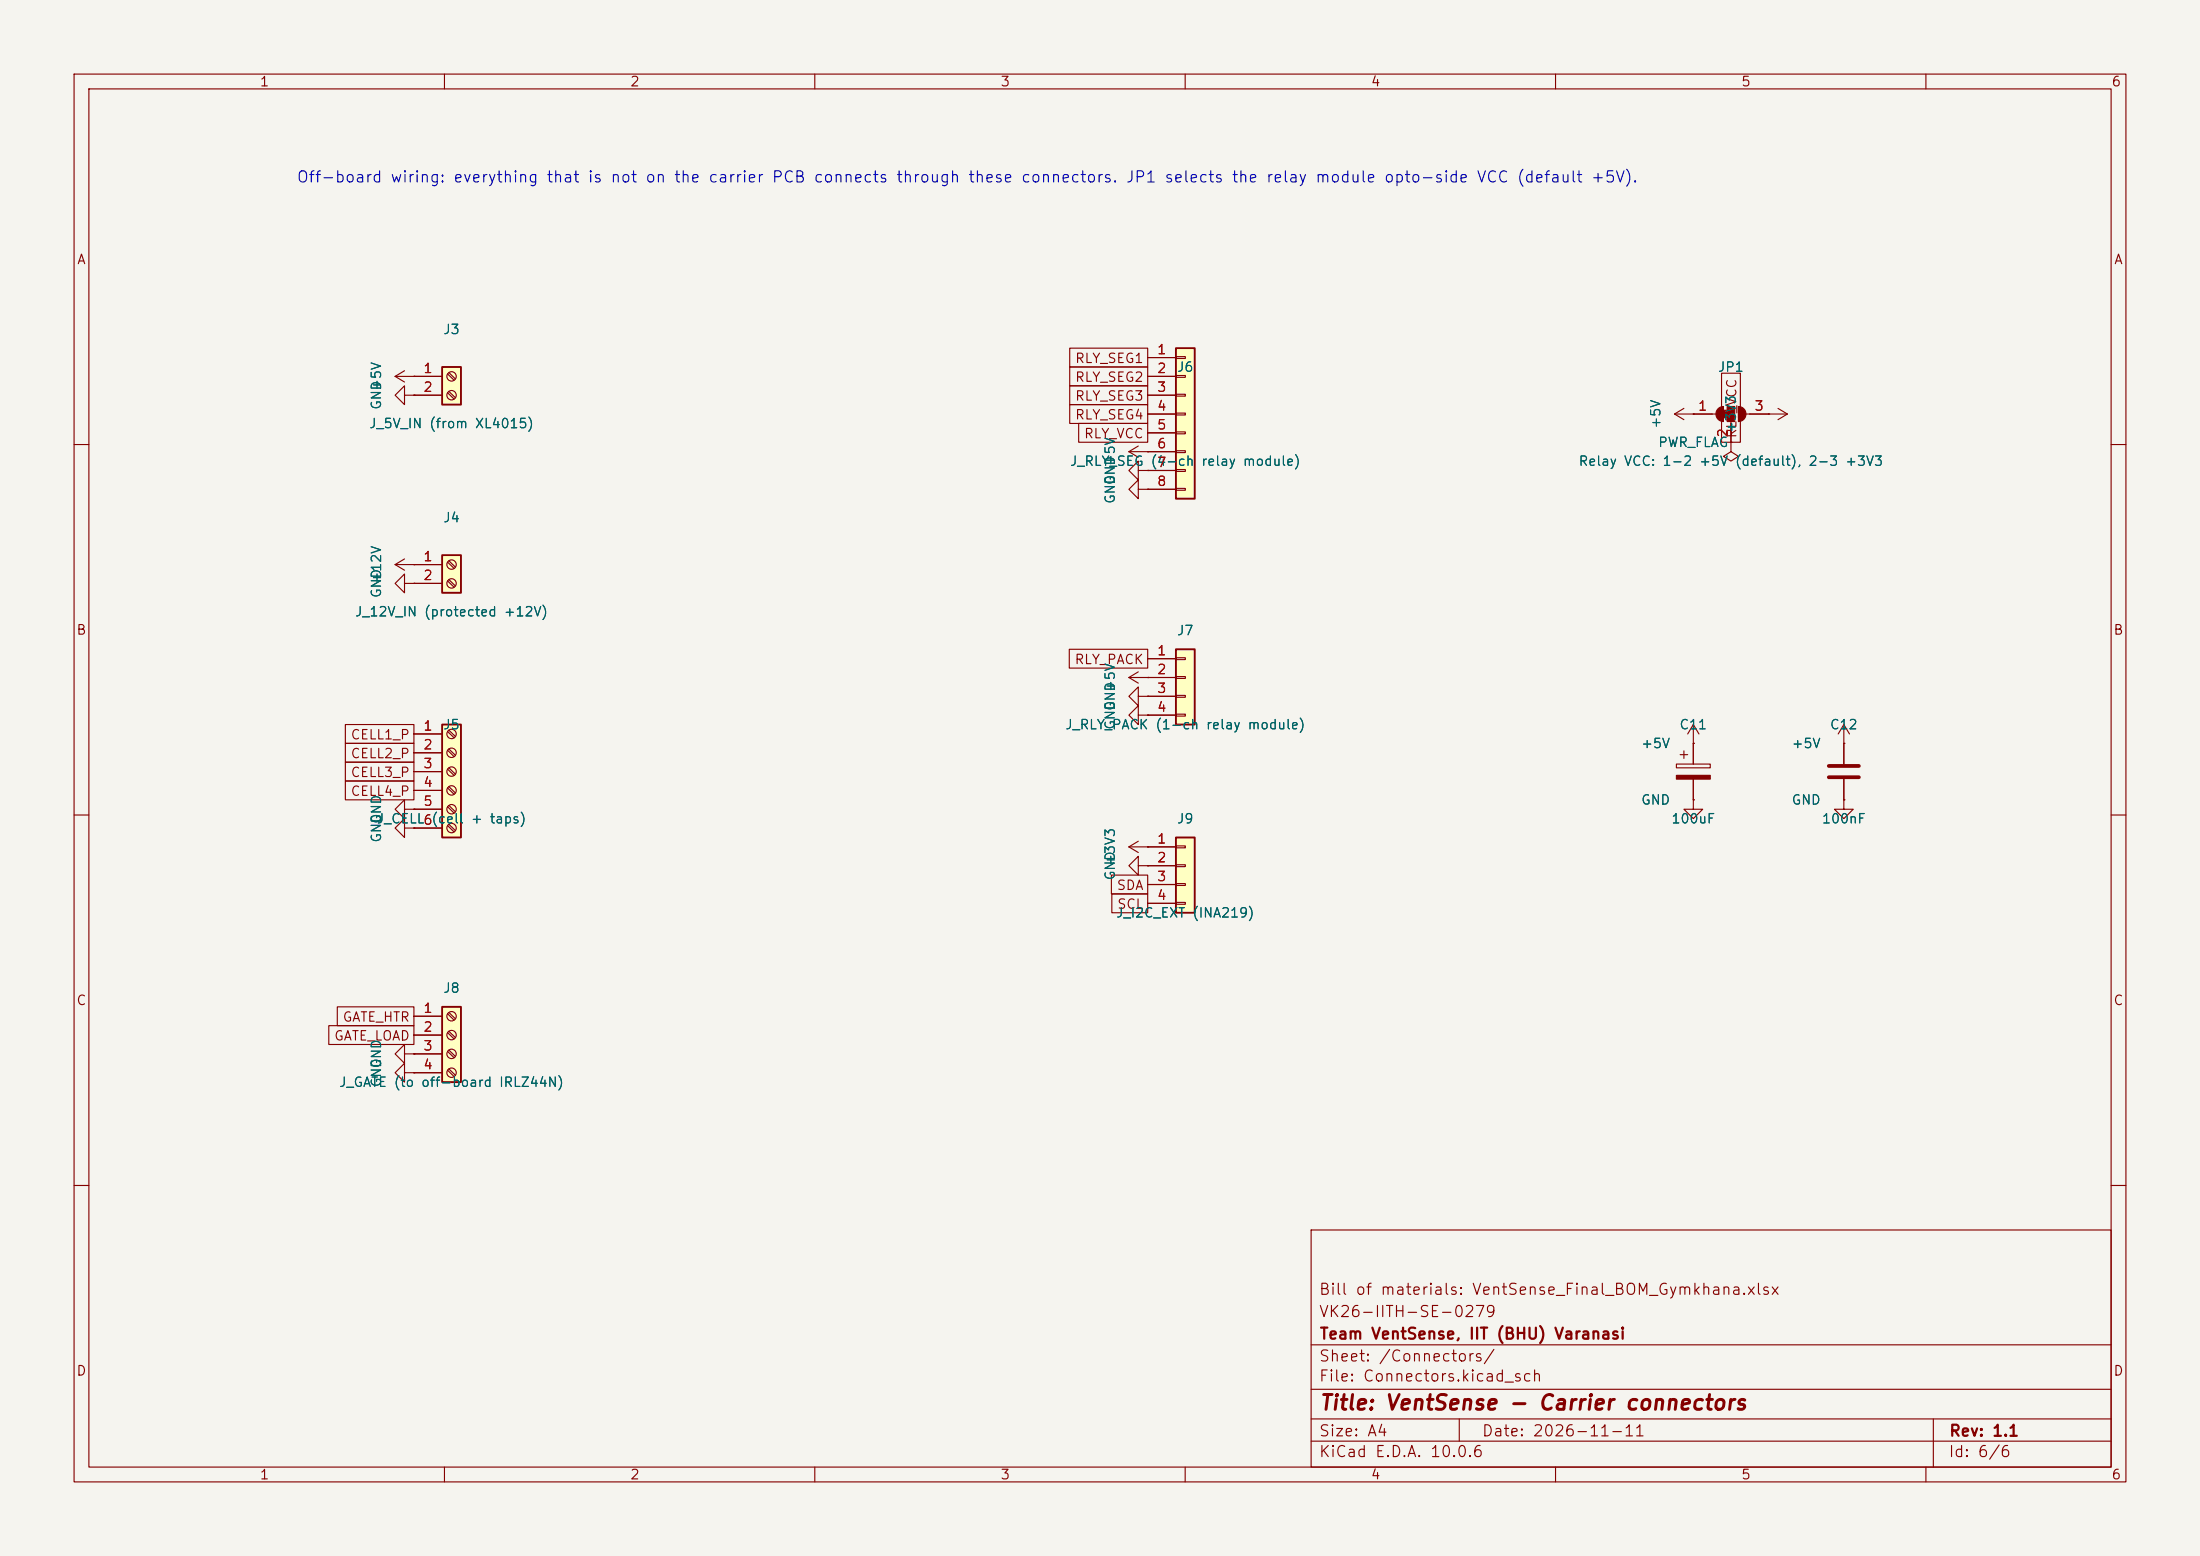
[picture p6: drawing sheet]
<svg xmlns="http://www.w3.org/2000/svg" width="297mm" height="210mm" viewBox="0 0 297 210" stroke-linecap="round" stroke-linejoin="round" font-family="sans-serif">
<path d="M0 0h297v210h-297z" fill="#f5f4ef" stroke="#f5f4ef" stroke-width=".14"/>
<g fill="none" stroke="#840000" stroke-width=".15">
<path d="M10 10h277v190h-277zM12 12h273v186h-273zM60 10v2M110 10v2M160 10v2M210 10v2M260 10v2M10 60h2M285 60h2M10 110h2M285 110h2M10 160h2"/>
<path d="M177 166h108v32h-108zM285 160h2M60 198v2M110 198v2M160 198v2M177 194.5h108M177 191.5h108M177 187.5h108M177 181.5h108M197 191.5v3M210 198v2M260 198v2"/>
<path d="M261 191.5v6.5"/>
</g>
<path d="M158.7 113h2.6v10.2h-2.6z" fill="#ffffc2"/>
<path d="M158.7 113h2.6v10.2h-2.6z" fill="none" stroke="#840000" stroke-width=".25"/>
<path d="M54.6 78.7v-1.2l-1.3 1.2 1.3 1.3v-1.3h1.3M55.9 78.7h.1M154.9 114.3h3.8M154.9 116.8h3.8M154.9 119.4h3.8M158.7 114.2h1.3v.2h-1.3zM158.7 116.7h1.3v.3h-1.3zM158.7 119.3h1.3v.2h-1.3zM154.9 121.9h3.8M158.7 121.8h1.3v.2h-1.3z" fill="none" stroke="#840000" stroke-width=".15"/>
<path d="M59.7 97.8h2.5v15.2h-2.5z" fill="#ffffc2"/>
<path d="M59.7 97.8h2.5v15.2h-2.5z" fill="none" stroke="#840000" stroke-width=".25"/>
<g fill="none" stroke="#840000" stroke-width=".15">
<path d="M53.3 76.2l1.3 .8M53.3 76.2h2.6M54.6 75.4l-1.3 .8M55.9 76.2h.1M55.9 99.1h3.8M60.4 98.7l.9 .9M60.6 98.6l.9 .8M54.6 109.2v-1.2l-1.3 1.2 1.3 1.3v-1.3h1.3M55.9 109.2h.1M55.9 101.6h3.8M55.9 104.1h3.8M55.9 106.7h3.8"/>
<path d="M55.9 109.2h3.8M55.9 111.8h3.8M60.4 101.3l.9 .8M60.4 103.8l.9 .8M60.4 106.3l.9 .9M60.4 108.9l.9 .8M60.4 111.4l.9 .9M60.6 101.1l.9 .8M60.6 103.6l.9 .9M60.6 106.2l.9 .8M60.6 108.7l.9 .9M60.6 111.3l.9 .8"/>
<circle cx="61" cy="99.1" r=".63"/>
<circle cx="61" cy="106.7" r=".63"/>
<circle cx="61" cy="101.6" r=".63"/>
<circle cx="61" cy="111.8" r=".63"/>
<circle cx="61" cy="104.1" r=".63"/>
<circle cx="61" cy="109.2" r=".63"/>
</g>
<path d="M59.7 74.9h2.5v5.1h-2.5z" fill="#ffffc2"/>
<path d="M59.7 74.9h2.5v5.1h-2.5z" fill="none" stroke="#840000" stroke-width=".25"/>
<g fill="none" stroke="#840000" stroke-width=".15">
<path d="M226.1 55.9l1.2 .7M226.1 55.9h2.5M227.3 55.1l-1.2 .8M228.6 55.9h.1M238.8 55.9h.1M238.8 55.9h2.5M240 55.1l1.3 .8M241.3 55.9l-1.3 .7M55.9 76.2h3.8M55.9 78.7h3.8M60.4 75.9l.9 .8M60.4 78.4l.9 .8"/>
<path d="M60.6 75.7l.9 .8M60.6 78.2l.9 .9M152.4 114.3l1.3 .8M152.4 114.3h2.5M153.7 116.8v-1.2l-1.3 1.2 1.3 1.3v-1.3h1.2M153.7 113.5l-1.3 .8M154.9 116.8h.1M154.9 114.3h.1M226.3 103.1h4.6v.5h-4.6zM226.8 101.9h1M227.3 101.3v1.1M228.6 100.3v2.8"/>
<path d="M228.6 105.2v2.8M248.9 100.3v2.8M248.9 105.2v2.8"/>
<circle cx="61" cy="78.7" r=".63"/>
<circle cx="61" cy="76.2" r=".63"/>
</g>
<path d="M226.3 104.6h4.6v.6h-4.6z" fill="#840000" stroke="#840000" stroke-width=".15"/>
<path d="M246.9 103.4h4.1M246.9 104.9h4.1" fill="none" stroke="#840000" stroke-width=".51"/>
<path d="M158.7 47h2.6v20.3h-2.6z" fill="#ffffc2"/>
<path d="M158.7 47h2.6v20.3h-2.6z" fill="none" stroke="#840000" stroke-width=".25"/>
<g fill="none" stroke="#840000" stroke-width=".15">
<path d="M154.9 48.3h3.8M154.9 50.8h3.8M154.9 53.3h3.8M154.9 55.9h3.8M154.9 58.4h3.8M158.7 48.1h1.3v.3h-1.3zM158.7 50.7h1.3v.2h-1.3zM158.7 53.2h1.3v.3h-1.3zM158.7 55.8h1.3v.2h-1.3zM158.7 58.3h1.3v.2h-1.3zM228.6 55.9h3M232.7 54.9v2"/>
<path d="M233.7 59.7v1.3l1 .6-1 .6-1-.6 1-.6M233.7 59.7h.1M233.7 56.9v2.8M234.7 54.9v2M235.7 55.9h3.1M152.4 61h6.3M152.4 61l1.3 .7M153.7 66v-1.2l-1.3 1.2 1.3 1.3v-1.3h1.2M153.7 63.5v-1.3l-1.3 1.3 1.3 1.3v-1.3h1.2M153.7 60.2l-1.3 .8M154.9 66h.1M154.9 63.5h.1"/>
<path d="M154.9 61h.1M154.9 63.5h3.8M154.9 66h3.8M158.7 60.8h1.3v.3h-1.3zM158.7 63.4h1.3v.2h-1.3zM158.7 65.9h1.3v.3h-1.3zM152.4 91.4l1.3 .8M152.4 91.4h2.5M153.7 90.7l-1.3 .7M154.9 91.4h.1M248.9 97.8l-.7 1.3M248.9 97.8l.8 1.3"/>
<path d="M248.9 97.8v2.5M248.9 100.3h.1"/>
</g>
<g fill="#840000" stroke="#840000" stroke-width=".15">
<path d="M232.7 55.4h.5v1h-.5z"/>
<path d="M231.9 55.2l.4-.3h.4v2a1.02 1.02 0 0 1-1-.6 1.02 1.02 0 0 1 .2-1.1z"/>
<path d="M233.2 54.9h1v2h-1z"/>
<path d="M234.7 54.9a1.02 1.02 0 0 1 1 1 1.02 1.02 0 0 1-1 1z"/>
</g>
<path d="M158.7 87.6h2.6v10.2h-2.6z" fill="#ffffc2"/>
<path d="M158.7 87.6h2.6v10.2h-2.6z" fill="none" stroke="#840000" stroke-width=".25"/>
<path d="M153.7 94v-1.3l-1.3 1.3 1.3 1.3v-1.3h1.2M153.7 96.5v-1.2l-1.3 1.2 1.3 1.3v-1.3h1.2M154.9 94h.1M154.9 96.5h.1M154.9 88.9h3.8M154.9 91.4h3.8M154.9 94h3.8M154.9 96.5h3.8M158.7 88.8h1.3v.2h-1.3zM158.7 91.3h1.3v.3h-1.3zM158.7 93.9h1.3v.2h-1.3zM158.7 96.4h1.3v.2h-1.3z" fill="none" stroke="#840000" stroke-width=".15"/>
<path d="M59.7 49.5h2.5v5.1h-2.5z" fill="#ffffc2"/>
<path d="M59.7 49.5h2.5v5.1h-2.5z" fill="none" stroke="#840000" stroke-width=".25"/>
<g fill="none" stroke="#840000" stroke-width=".15">
<path d="M53.3 50.8h6.4M53.3 50.8l1.3 .8M54.6 53.3v-1.2l-1.3 1.2 1.3 1.3v-1.3h1.3M54.6 50l-1.3 .8M55.9 50.8h.1M55.9 53.3h.1M55.9 53.3h3.8M60.4 50.5l.9 .8M60.4 53l.9 .8M60.6 50.3l.9 .8M60.6 52.8l.9 .9M228.6 108v1.2h1.3l-1.3 1.3-1.3-1.3h1.3"/>
<path d="M228.6 108h.1"/>
<circle cx="61" cy="53.3" r=".63"/>
<circle cx="61" cy="50.8" r=".63"/>
</g>
<path d="M59.7 135.9h2.5v10.2h-2.5z" fill="#ffffc2"/>
<path d="M59.7 135.9h2.5v10.2h-2.5z" fill="none" stroke="#840000" stroke-width=".25"/>
<g fill="none" stroke="#840000" stroke-width=".15">
<path d="M55.9 50.8h.1M55.9 53.3h.1M55.9 50.8h3.8M55.9 53.3h3.8M144.4 54.6h10.5v2.6h-10.5zM144.4 52.1h10.5v2.5h-10.5zM144.4 49.5h10.5v2.6h-10.5zM144.4 47h10.5v2.5h-10.5zM145.6 57.1h9.3v2.6h-9.3zM154.9 50.8h3.8M154.9 53.3h3.8M154.9 48.3h3.8"/>
<path d="M154.9 55.9h3.8M154.9 58.4h3.8M228.6 55.9h.1M228.6 55.9h2.5M232.4 50.4h2.6v9.3h-2.6zM233.7 59.7h.1M233.7 57.2v2.5M236.2 55.9h2.6M238.8 55.9h.1M55.9 78.7h.1M55.9 76.2h.1M55.9 76.2h3.8"/>
<path d="M55.9 78.7h3.8M154.9 66h.1M154.9 63.5h.1M154.9 61h.1M154.9 61h3.8M154.9 63.5h3.8M154.9 66h3.8M46.6 97.8h9.3v2.5h-9.3zM55.9 99.1h3.8M144.4 87.6h10.5v2.6h-10.5zM154.9 96.5h.1M154.9 94h.1"/>
<path d="M154.9 91.4h.1M154.9 88.9h3.8M154.9 91.4h3.8M154.9 94h3.8M154.9 96.5h3.8M228.6 97.8l-.8 1.3M228.6 97.8l.8 1.3M228.6 97.8v5.3M46.6 100.3h9.3v2.6h-9.3zM46.6 102.9h9.3v2.5h-9.3zM46.6 105.4h9.3v2.6h-9.3zM54.6 111.8v-1.3l-1.3 1.3 1.3 1.2v-1.2h1.3"/>
<path d="M55.9 111.8h.1M55.9 109.2h.1M55.9 101.6h3.8M55.9 104.1h3.8M55.9 106.7h3.8M55.9 109.2h3.8M55.9 111.8h3.8M150 118.1h4.9v2.6h-4.9zM154.9 116.8h.1M154.9 114.3h.1M154.9 114.3h3.8M154.9 116.8h3.8"/>
<path d="M154.9 119.4h3.8M228.6 100.3h.1M228.6 108h.1M228.6 105.2v2.8M248.9 108v1.2h1.3l-1.3 1.3-1.3-1.3h1.3M248.9 108h.1M248.9 100.3h.1M248.9 100.3v2.8M248.9 105.2v2.8M44.4 138.4h11.5v2.6h-11.5zM45.5 135.9h10.4v2.5h-10.4zM55.9 137.2h3.8"/>
<path d="M55.9 139.7h3.8M60.4 136.8l.9 .9M60.4 139.4l.9 .8M60.6 136.7l.9 .8M60.6 139.2l.9 .8M150.1 120.6h4.8v2.6h-4.8zM154.9 121.9h3.8M54.6 142.2v-1.2l-1.3 1.2 1.3 1.3v-1.3h1.3M54.6 144.8v-1.3l-1.3 1.3 1.3 1.3v-1.3h1.3M55.9 142.2h.1M55.9 144.8h.1M55.9 142.2h3.8"/>
<path d="M55.9 144.8h3.8M60.4 141.9l.9 .8M60.4 144.4l.9 .9M60.6 141.7l.9 .9M60.6 144.3l.9 .8"/>
<circle cx="61" cy="139.7" r=".63"/>
<circle cx="61" cy="137.2" r=".63"/>
<circle cx="61" cy="142.2" r=".63"/>
<circle cx="61" cy="144.8" r=".63"/>
</g>
<text font-size="2" fill="#840000" x="178" y="190.8">Title: VentSense - Carrier connectors</text>
<text font-size="1.5" fill="#0000c2" x="40" y="25">Off-board wiring: everything that is not on the carrier PCB connects through these connectors. JP1 selects the relay module opto-side VCC (default +5V).</text>
<g font-size="1.5" fill="#840000">
<text x="178" y="178.1">VK26-IITH-SE-0279</text>
<text x="178" y="175.1">Bill of materials: VentSense_Final_BOM_Gymkhana.xlsx</text>
<text x="178" y="184.1">Sheet: /Connectors/</text>
<text x="178" y="181.1">Team VentSense, IIT (BHU) Varanasi</text>
<text x="178" y="186.8">File: Connectors.kicad_sch</text>
<text x="178" y="197">KiCad E.D.A. 10.0.6</text>
<text x="178" y="194.2">Size: A4</text>
<text x="200" y="194.2">Date: 2026-11-11</text>
<text x="263" y="197">Id: 6/6</text>
<text x="263" y="194.2">Rev: 1.1</text>
</g>
<g font-size="1.3" fill="#840000">
<text x="35" y="12">1</text>
<text x="85" y="12">2</text>
<text x="135" y="12">3</text>
<text x="185" y="12">4</text>
<text x="235" y="12">5</text>
<text x="285" y="12">6</text>
<text x="10.3" y="36">A</text>
<text x="285.3" y="36">A</text>
<text x="145" y="51.9">RLY_SEG2</text>
<text x="145" y="49.3">RLY_SEG1</text>
<text x="145" y="56.9">RLY_SEG4</text>
<text x="145" y="54.4">RLY_SEG3</text>
<text x="146.3" y="59.5">RLY_VCC</text>
<text x="234.7" y="59.2" transform="rotate(-90 234.7 59.2)">RLY_VCC</text>
<text x="10.2" y="86">B</text>
<text x="145" y="90">RLY_PACK</text>
<text x="285.2" y="86">B</text>
<text x="47.3" y="100.1">CELL1_P</text>
<text x="47.3" y="102.7">CELL2_P</text>
<text x="47.3" y="105.2">CELL3_P</text>
<text x="47.3" y="107.7">CELL4_P</text>
<text x="150.7" y="120.4">SDA</text>
<text x="150.7" y="123">SCL</text>
<text x="10.2" y="136">C</text>
<text x="285.2" y="136">C</text>
<text x="45" y="140.8">GATE_LOAD</text>
<text x="46.2" y="138.2">GATE_HTR</text>
<text x="10.2" y="186">D</text>
<text x="285.2" y="186">D</text>
<text x="35" y="200">1</text>
<text x="85" y="200">2</text>
<text x="135" y="200">3</text>
<text x="185" y="200">4</text>
<text x="235" y="200">5</text>
<text x="285" y="200">6</text>
</g>
<g font-size="1.3" fill="#006464">
<text x="59.7" y="45.4">J3</text>
<text x="51.8" y="52.9" transform="rotate(-90 51.8 52.9)">+5V</text>
<text x="158.8" y="50.5">J6</text>
<text x="231.8" y="50.5">JP1</text>
<text x="49.7" y="58.1">J_5V_IN (from XL4015)</text>
<text x="51.8" y="55.4" transform="rotate(-90 51.8 55.4)">GND</text>
<text x="224.5" y="57.9" transform="rotate(-90 224.5 57.9)">+5V</text>
<text x="234.6" y="58.5" transform="rotate(-90 234.6 58.5)">+3V3</text>
<text x="144.4" y="63.2">J_RLY_SEG (4-ch</text>
<text x="150.8" y="63" transform="rotate(-90 150.8 63)">+5V</text>
<text x="162.1" y="63.2">relay module)</text>
<text x="213" y="63.2">Relay VCC: 1-2 +5V (default), 2-3 +3V3</text>
<text x="223.8" y="60.7">PWR_FLAG</text>
<text x="59.7" y="70.8">J4</text>
<text x="150.8" y="68.1" transform="rotate(-90 150.8 68.1)">GND</text>
<text x="47.8" y="83.5">J_12V_IN (protected +12V)</text>
<text x="51.8" y="80.8" transform="rotate(-90 51.8 80.8)">GND</text>
<text x="51.8" y="78.9" transform="rotate(-90 51.8 78.9)">+12V</text>
<text x="158.8" y="86.1">J7</text>
<text x="150.8" y="93.5" transform="rotate(-90 150.8 93.5)">+5V</text>
<text x="59.7" y="98.8">J5</text>
<text x="143.7" y="98.8">J_RLY_PACK (1-ch relay module)</text>
<text x="150.8" y="98.6" transform="rotate(-90 150.8 98.6)">GND</text>
<text x="150.8" y="96" transform="rotate(-90 150.8 96)">GND</text>
<text x="221.5" y="101.3">+5V</text>
<text x="226.6" y="98.8">C11</text>
<text x="241.8" y="101.3">+5V</text>
<text x="246.9" y="98.8">C12</text>
<text x="50.8" y="111.5">J_CELL6(cell + taps)</text>
<text x="51.8" y="113.8" transform="rotate(-90 51.8 113.8)">GND</text>
<text x="51.8" y="111.3" transform="rotate(-90 51.8 111.3)">GND</text>
<text x="158.8" y="111.5">J9</text>
<text x="221.5" y="108.9">GND</text>
<text x="225.5" y="111.5">100uF</text>
<text x="241.8" y="108.9">GND</text>
<text x="245.9" y="111.5">100nF</text>
<text x="150.8" y="118.9" transform="rotate(-90 150.8 118.9)">GND</text>
<text x="150.8" y="117" transform="rotate(-90 150.8 117)">+3V3</text>
<text x="150.6" y="124.2">J_I2C_EXT (INA219)</text>
<text x="59.7" y="134.3">J8</text>
<text x="45.7" y="147">J_GATE (to off-board IRLZ44N)</text>
<text x="51.8" y="144.3" transform="rotate(-90 51.8 144.3)">GND</text>
</g>
<g font-size="1.3" fill="#a90000">
<text x="57.1" y="50.7">1</text>
<text x="57.1" y="53.2">2</text>
<text x="156.1" y="48.1">1</text>
<text x="156.1" y="50.7">2</text>
<text x="156.1" y="53.2">3</text>
<text x="156.1" y="55.7">4</text>
<text x="156.1" y="58.3">5</text>
<text x="229.1" y="55.7">1</text>
<text x="233.5" y="59.2" transform="rotate(-90 233.5 59.2)">2</text>
<text x="236.8" y="55.7">3</text>
<text x="156.1" y="60.8">6</text>
<text x="156.1" y="63.4">7</text>
<text x="156.1" y="65.9">8</text>
<text x="57.1" y="76.1">1</text>
<text x="57.1" y="78.6">2</text>
<text x="156.1" y="88.8">1</text>
<text x="156.1" y="91.3">2</text>
<text x="156.1" y="93.8">3</text>
<text x="57.1" y="98.9">1</text>
<text x="57.1" y="101.5">2</text>
<text x="156.1" y="96.4">4</text>
<text x="57.1" y="104">3</text>
<text x="57.1" y="106.5">4</text>
<text x="57.1" y="109.1">5</text>
<text x="156.1" y="114.2">1</text>
<text x="156.1" y="116.7">2</text>
<text x="156.1" y="119.2">3</text>
<text x="156.1" y="121.8">4</text>
<text x="57.1" y="137">1</text>
<text x="57.1" y="139.6">2</text>
<text x="57.1" y="142.1">3</text>
<text x="57.1" y="144.6">4</text>
</g>
</svg>
